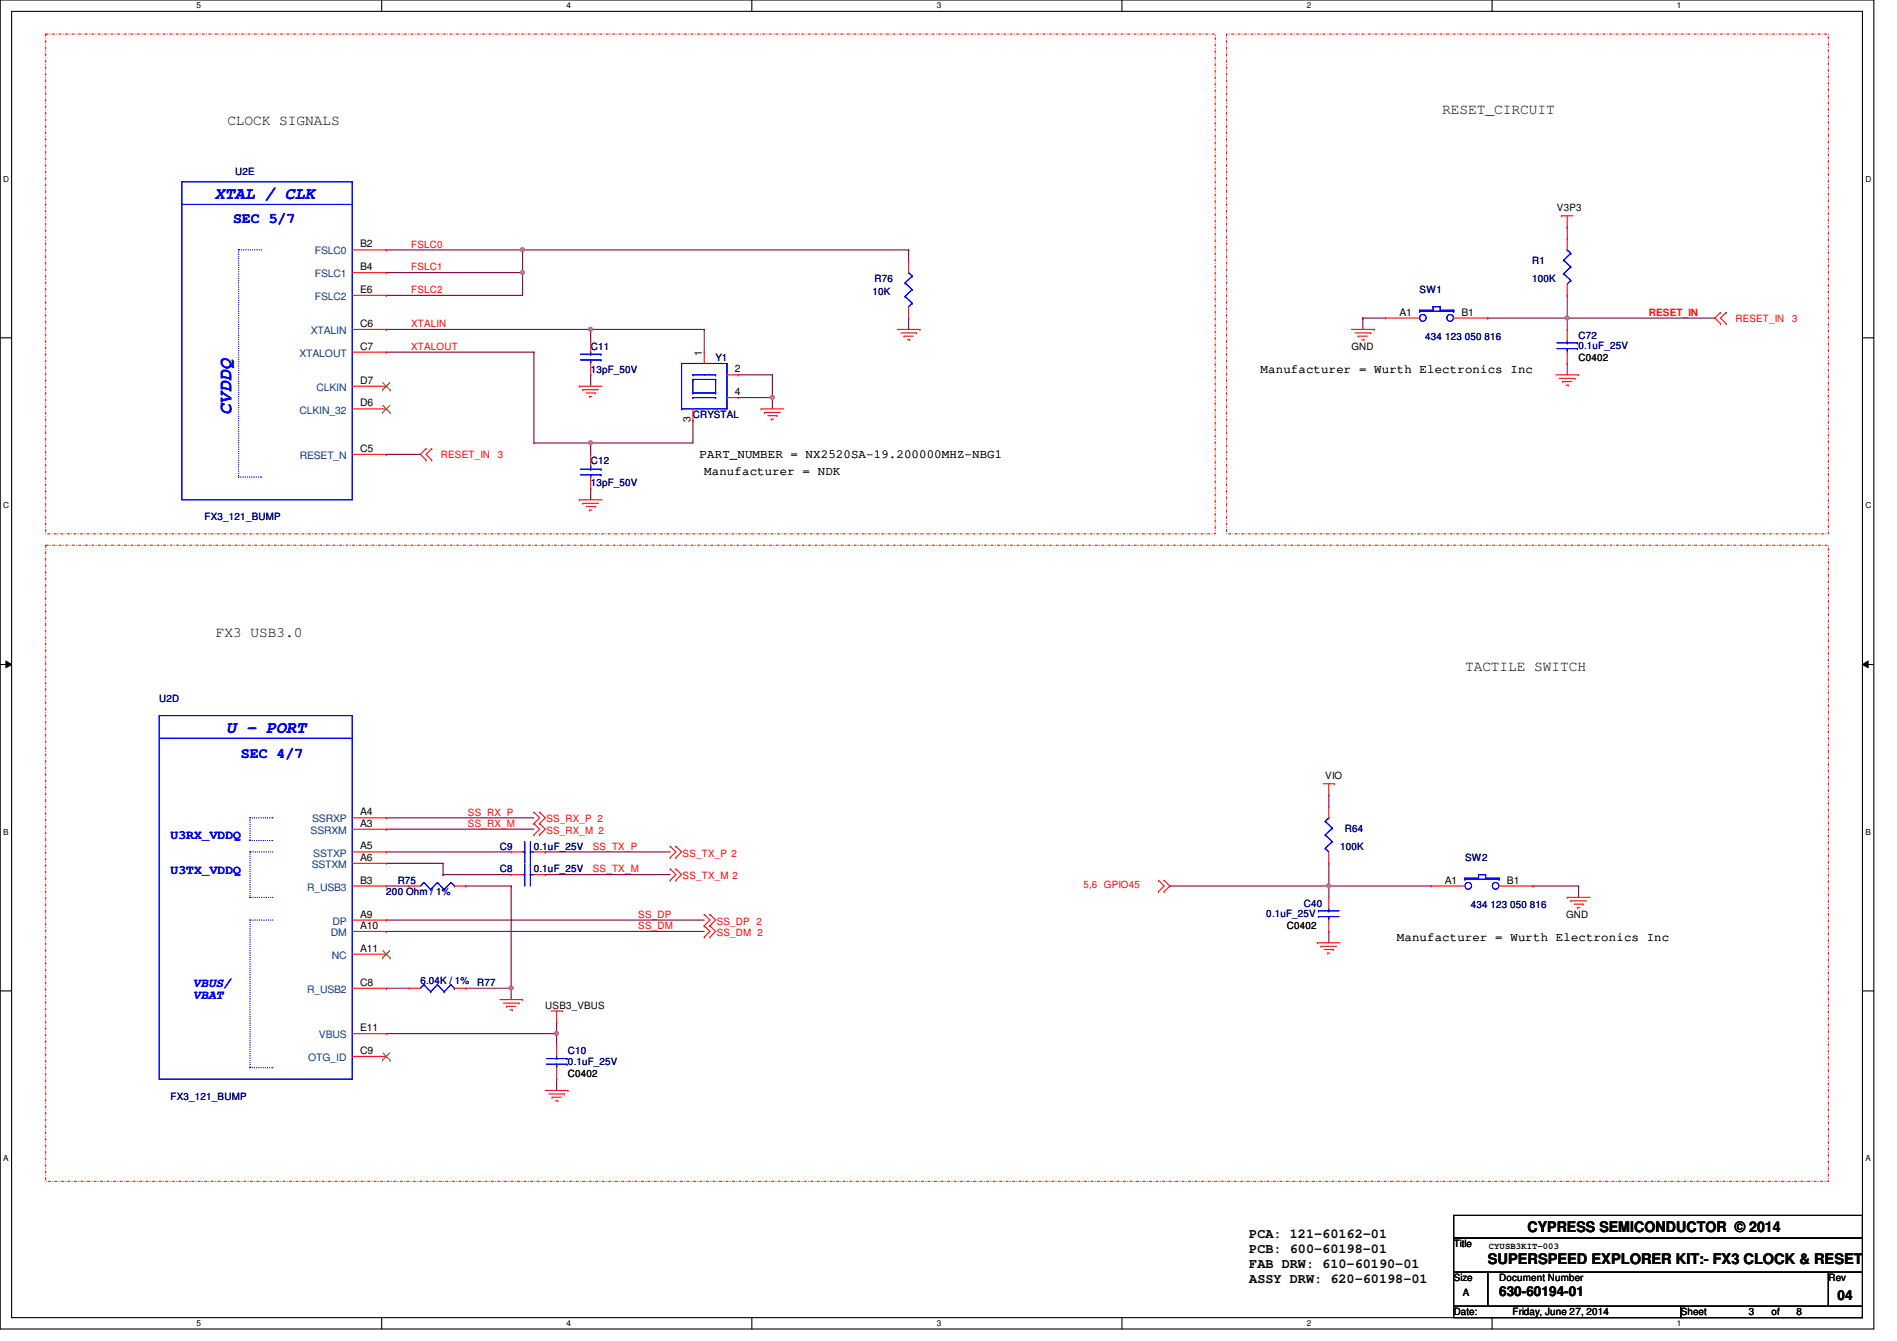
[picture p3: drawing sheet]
<svg xmlns="http://www.w3.org/2000/svg" width="297mm" height="210mm" viewBox="0 0 297 210" stroke-linecap="round" stroke-linejoin="round" font-family="sans-serif">
<path d="M0 0h293.4v208h-293.4zM1.8 1.8h289.8v204.4h-289.8z" fill="none" stroke="#000" stroke-width=".17"/>
<g fill="#fff">
<path d="M30.8 .2h.6v1.4h-.6z"/>
<path d="M30.8 206.4h.6v1.4h-.6z"/>
</g>
<path d="M59.8 0v1.8M59.8 206.2v1.8" fill="none" stroke="#000" stroke-width=".17"/>
<g fill="#fff">
<path d="M88.7 .2h.7v1.4h-.7z"/>
<path d="M88.7 206.4h.7v1.4h-.7z"/>
</g>
<path d="M117.7 0v1.8M117.7 206.2v1.8" fill="none" stroke="#000" stroke-width=".17"/>
<g fill="#fff">
<path d="M146.7 .2h.7v1.4h-.7z"/>
<path d="M146.7 206.4h.7v1.4h-.7z"/>
</g>
<path d="M175.7 0v1.8M175.7 206.2v1.8" fill="none" stroke="#000" stroke-width=".17"/>
<g fill="#fff">
<path d="M204.6 .2h.7v1.4h-.7z"/>
<path d="M204.6 206.4h.7v1.4h-.7z"/>
</g>
<path d="M233.6 0v1.8M233.6 206.2v1.8" fill="none" stroke="#000" stroke-width=".17"/>
<g fill="#fff">
<path d="M262.6 .2h.7v1.4h-.7z"/>
<path d="M262.6 206.4h.7v1.4h-.7z"/>
<path d="M.5 27.3h.9v1.4h-.9z"/>
<path d="M292.1 27.3h.9v1.4h-.9z"/>
<path d="M.5 78.4h.9v1.4h-.9z"/>
<path d="M292.1 78.4h.9v1.4h-.9z"/>
</g>
<path d="M0 52.9h1.8M291.6 52.9h1.8" fill="none" stroke="#000" stroke-width=".17"/>
<g fill="#fff">
<path d="M.5 129.5h.8v1.4h-.8z"/>
<path d="M292.1 129.5h.8v1.4h-.8z"/>
</g>
<path d="M0 104h1.8M291.6 104h1.8" fill="none" stroke="#000" stroke-width=".17"/>
<path d="M.9 103.5l.9 .5-.9 .5zM291.6 104l.9-.5v1z" fill="#000"/>
<path d="M.9 103.5l.9 .5-.9 .5zM291.6 104l.9-.5v1z" fill="none" stroke="#000" stroke-width=".16"/>
<g fill="#fff">
<path d="M.5 180.6h.8v1.4h-.8z"/>
<path d="M292.1 180.6h.8v1.4h-.8z"/>
</g>
<path d="M0 155.1h1.8M291.6 155.1h1.8" fill="none" stroke="#000" stroke-width=".17"/>
<path d="M7.2 5.3h183.1v78.3h-183.1zM192.1 5.3h94.2v78.3h-94.2zM7.2 85.3h279.1v99.6h-279.1z" fill="none" stroke="#f00" stroke-width=".17" stroke-dasharray=".3 .3 0 .3"/>
<path d="M60.5 42.7h.1M60.5 42.7h21.3M110.3 51.6h.1M110.3 51.6v3.5" fill="none" stroke="#800040" stroke-width=".17"/>
<circle cx="81.8" cy="42.6" r=".32" fill="#f0f"/>
<circle cx="81.8" cy="42.6" r=".32" fill="none" stroke="#f0f" stroke-width=".17"/>
<path d="M60.5 46.2h.1M60.5 55.1h.1M60.5 51.6h.1M60.5 46.2h21.3M60.5 55.1h23.1M60.5 51.6h32M142.3 49.8h.1M142.3 49.8v1.8" fill="none" stroke="#800040" stroke-width=".17"/>
<circle cx="92.5" cy="51.5" r=".32" fill="#f0f"/>
<circle cx="92.5" cy="51.5" r=".32" fill="none" stroke="#f0f" stroke-width=".17"/>
<g fill="none" stroke="#800040" stroke-width=".17">
<path d="M142.3 39.1h.1M142.3 39.1v1.8M83.6 55.1h.1M83.6 55.1v14.2M92.5 51.6h.1M92.5 58.7h.1M92.5 51.6v1.7M92.5 58.7v1.8M115.6 58.7h.1M115.6 58.7h5.3M120.9 58.7h.1M120.9 58.7v3.5h-5.3"/>
<path d="M83.6 69.3h.1M83.6 69.3h24.9M92.5 76.5h.1M92.5 69.3h.1M92.5 69.3v1.8M92.5 76.5v1.7M115.6 62.2h.1"/>
</g>
<circle cx="92.5" cy="69.3" r=".32" fill="#f0f"/>
<circle cx="92.5" cy="69.3" r=".32" fill="none" stroke="#f0f" stroke-width=".17"/>
<path d="M108.5 65.8h.1M108.5 65.8v3.5M120.9 62.2h.1M120.9 62.2v1.8" fill="none" stroke="#800040" stroke-width=".17"/>
<circle cx="120.9" cy="62.2" r=".32" fill="#f0f"/>
<circle cx="120.9" cy="62.2" r=".32" fill="none" stroke="#f0f" stroke-width=".17"/>
<path d="M81.8 39.1h.1M81.8 39.1h60.5M92.5 51.6h.1M92.5 51.6h17.8" fill="none" stroke="#800040" stroke-width=".17"/>
<circle cx="81.8" cy="39.1" r=".32" fill="#f0f"/>
<circle cx="81.8" cy="39.1" r=".32" fill="none" stroke="#f0f" stroke-width=".17"/>
<path d="M245.4 35.6h.1M245.4 35.6v1.7M245.4 56.9h.1M245.4 49.8h.1M245.4 49.8v1.8M245.4 56.9v1.8" fill="none" stroke="#800040" stroke-width=".17"/>
<circle cx="245.4" cy="49.8" r=".32" fill="#f0f"/>
<circle cx="245.4" cy="49.8" r=".32" fill="none" stroke="#f0f" stroke-width=".17"/>
<g fill="none" stroke="#800040" stroke-width=".17">
<path d="M213.4 49.8h.1M213.4 49.8h3.6M213.4 49.8v1.8M233 49.8h.1M233 49.8h35.5M245.4 49.8h.1M245.4 46.2h.1M245.4 46.2v3.6M60.5 129.8h.1M60.5 128h.1M60.5 133.3h.1M60.5 129.8h23.1"/>
<path d="M60.5 128h23.1M60.5 133.3h19.5M60.5 135.1h8.9M69.4 136.9h.1M69.4 135.1h.1M69.4 136.9h10.6M69.4 135.1v1.8M85.4 133.3h.1M85.4 136.9h.1M85.4 133.3h19.5M85.4 136.9h19.5M72.9 154.7h.1"/>
<path d="M72.9 154.7h7.1M80 154.7h.1M80 154.7v1.8"/>
</g>
<circle cx="80" cy="154.7" r=".32" fill="#f0f"/>
<circle cx="80" cy="154.7" r=".32" fill="none" stroke="#f0f" stroke-width=".17"/>
<g fill="none" stroke="#800040" stroke-width=".17">
<path d="M60.5 39.1h.1M60.5 39.1h21.3M81.8 39.1h.1M81.8 39.1v7.1M81.8 42.7h.1M60.5 71.1h.1M60.5 71.1h5.3M60.5 138.7h.1M60.5 138.7h3.5M72.9 138.7h.1M72.9 138.7h7.1M80 138.7h.1"/>
<path d="M80 138.7v16M60.5 154.7h.1M60.5 145.8h.1M60.5 144h.1M60.5 154.7h3.5M60.5 145.8h49.8M60.5 144h49.8M60.5 161.8h26.7M87.2 168.9h.1M87.2 161.8h.1M87.2 161.8v1.8M87.2 168.9v1.8"/>
</g>
<circle cx="87.1" cy="161.8" r=".32" fill="#f0f"/>
<circle cx="87.1" cy="161.8" r=".32" fill="none" stroke="#f0f" stroke-width=".17"/>
<path d="M183.2 138.7h.1M183.2 138.7h24.9M208.1 124.5h.1M208.1 138.7h.1M208.1 124.5v1.7M208.1 138.7v1.8M208.1 145.8h.1M208.1 145.8v1.8M87.2 160h.1M87.2 160v1.8" fill="none" stroke="#800040" stroke-width=".17"/>
<circle cx="208" cy="138.7" r=".32" fill="#f0f"/>
<circle cx="208" cy="138.7" r=".32" fill="none" stroke="#f0f" stroke-width=".17"/>
<path d="M208.1 135.1h.1M208.1 138.7h.1M208.1 135.1v3.6M208.1 138.7h16M240.1 138.7h.1M240.1 138.7h7.1M247.2 138.7h.1M247.2 138.7v1.8" fill="none" stroke="#800040" stroke-width=".17"/>
<g fill="none" stroke="#f00" stroke-width=".17">
<path d="M55.2 39.1h5.3M60.5 39.1h.1M244.5 33.8h.1M244.5 33.8h1.8M245.4 35.6h.1M245.4 37.3h.1M245.4 33.8v1.8M245.4 37.3v1.8M55.2 51.6h5.3M55.2 42.7h5.3M55.2 46.2h5.3M55.2 55.1h5.3"/>
<path d="M60.5 42.7h.1M60.5 46.2h.1M60.5 51.6h.1M60.5 55.1h.1M92.5 53.3h.1M92.5 58.7h.1M92.5 53.3v1.8M92.5 56.9v1.8M110.3 55.1h.1M110.3 55.1v1.8M113.8 58.7h1.8M115.6 58.7h.1"/>
<path d="M140.5 51.6h3.6M141.1 52.1h2.4M141.6 52.6h.1M141.6 52.6h1.4M142.1 53.2h.3M142.3 49.8h.1M142.3 40.9h.1M142.3 40.9v1.8M142.3 48v1.8M142.4 53.2h.1M143.5 52.1h.1M144.1 51.6h.1"/>
<path d="M211.6 51.6h3.6M212.2 52.1h2.4M212.7 52.6h.1M212.7 52.6h1.4M213.2 53.2h.4M213.6 53.2h.1M214.6 52.1h.1M215.2 51.6h.1M217 49.8h.1M217 49.8h5.3M227.6 49.8h5.4M233 49.8h.1"/>
<path d="M243.6 58.7h3.6M244.2 59.2h2.4M244.7 59.7h.1M244.7 59.7h1.4M245.4 51.6h.1M245.4 56.9h.1M245.4 46.2h.1M245.4 44.4v1.8M245.4 51.6v1.7M245.4 55.1v1.8M246.6 59.2h.1M247.2 58.7h.1"/>
<path d="M269.4 50.7h.1M269.4 48.9h.1M269.4 48.9l-.9 .9 .9 .9M270.3 48.9h.1M270.3 50.7h.1M270.3 48.9l-.9 .9 .9 .9M55.2 60.5h5.3M55.2 64h5.3M55.2 71.1h5.3M60.5 60.5h.1M60.5 64h.1M60.5 71.1h.1"/>
<path d="M66.7 70.2h.1M66.7 72h.1M66.7 70.2l-.9 .9 .9 .9M67.6 72h.1M67.6 70.2h.1M67.6 70.2l-.9 .9 .9 .9M90.7 60.5h.1M90.7 78.2h.1M90.7 60.5h3.6M90.7 78.2h3.6M91.3 61h.1M91.3 78.8h.1"/>
<path d="M91.3 61h2.4M91.3 78.8h2.4M91.8 61.5h1.4M91.8 79.3h1.4M92.3 62.1h.1M92.3 79.8h.1M92.3 62.1h.4M92.3 79.8h.4M92.5 76.5h.1M92.5 71.1h.1M92.5 71.1v1.8M92.5 74.7v1.8"/>
<path d="M93.2 61.5h.1M93.2 79.3h.1M108.5 65.8h.1M108.5 64v1.8M113.8 62.2h1.8M115.6 62.2h.1M119.2 64h.1M119.2 64h3.5M119.7 64.6h.1M119.7 64.6h2.5M120.2 65.1h1.5M120.8 65.6h.1"/>
<path d="M120.8 65.6h.3M121.7 65.1h.1M245.2 60.3h.4M245.6 60.3h.1M55.2 138.7h5.3M55.2 133.3h5.3M55.2 129.8h5.3M55.2 128h5.3M55.2 135.1h5.3M60.5 138.7h.1M60.5 129.8h.1M60.5 128h.1"/>
<path d="M60.5 135.1h.1M60.5 133.3h.1M64 138.7h.1M64 138.7h1.8M71.2 138.7h1.7M72.9 138.7h.1M80 133.3h.1M80 136.9h.1M80 133.3h1.8M80 136.9h1.8M83.6 127.1h.1M83.6 128.9h.1"/>
<path d="M83.6 130.7h.1M83.6 127.1l.9 .9-.9 .9M83.6 128.9l.9 .9-.9 .9M83.6 133.3h1.8M83.6 136.9h1.8M84.5 127.1h.1M84.5 128.9h.1M84.5 130.7h.1M84.5 127.1l.9 .9-.9 .9M84.5 128.9l.9 .9-.9 .9M85.4 133.3h.1M85.4 136.9h.1"/>
<path d="M104.9 136h.1M104.9 137.8h.1M104.9 132.5h.1M104.9 134.2h.1M104.9 136l.9 .9-.9 .9M104.9 132.5l.9 .8-.9 .9M105.8 136h.1M105.8 137.8h.1M105.8 132.5h.1M105.8 134.2h.1M105.8 136l.9 .9-.9 .9M105.8 132.5l.9 .8-.9 .9"/>
<path d="M181.4 137.8h.1M181.4 139.6h.1M181.4 137.8l.9 .9-.9 .9M182.3 139.6h.1M182.3 137.8h.1M182.3 137.8l.9 .9-.9 .9M207.2 122.7h1.8M208.1 124.5h.1M208.1 135.1h.1M208.1 126.2h.1M208.1 122.7v1.8M208.1 126.2v1.8"/>
<path d="M208.1 133.3v1.8M209 122.7h.1M224.1 138.7h.1M224.1 138.7h5.3M234.7 138.7h5.4M240.1 138.7h.1M55.2 154.7h5.3M55.2 144h5.3M55.2 145.8h5.3M55.2 149.4h5.3M60.5 144h.1M60.5 154.7h.1"/>
<path d="M60.5 145.8h.1M60.5 149.4h.1M64 154.7h.1M64 154.7h1.8M71.2 154.7h1.7M72.9 154.7h.1M78.3 156.5h3.5M78.8 157h2.5M79.3 157.5h.1M79.3 157.5h1.5M79.9 158.1h.3M80.2 158.1h.1"/>
<path d="M81.3 157h.1M81.8 156.5h.1M86.3 158.2h1.7M87.2 158.2v1.8M88 158.2h.1M110.3 144.9h.1M110.3 146.7h.1M110.3 143.1h.1M110.3 144.9l.9 .9-.9 .9M110.3 143.1l.9 .9-.9 .9M111.2 144.9h.1M111.2 146.7h.1"/>
<path d="M111.2 143.1h.1M111.2 144.9l.9 .9-.9 .9M111.2 143.1l.9 .9-.9 .9M206.3 147.6h.1M206.3 147.6h3.5M206.8 148.1h.1M206.8 148.1h2.5M207.3 148.6h1.5M207.9 149.2h.1M207.9 149.2h.3M208.1 140.5h.1M208.1 145.8h.1"/>
<path d="M208.1 140.5v1.7M208.1 144v1.8M208.8 148.6h.1M245.4 140.5h.1M245.4 140.5h3.6M246 141h.1M246 141h2.4M246.5 141.5h1.4M247 142.1h.1M247 142.1h.3M247.9 141.5h.1M55.2 165.4h5.3"/>
<path d="M55.2 161.8h5.3M60.5 165.4h.1M60.5 161.8h.1M85.4 170.7h3.5M85.9 171.2h2.5M86.4 171.7h.1M86.4 171.7h1.5M87 172.3h.3M87.2 160h.1M87.2 163.6h.1M87.2 168.9h.1M87.2 163.6v1.8"/>
<path d="M87.2 167.1v1.8M87.3 172.3h.1M88.4 171.2h.1M88.9 170.7h.1"/>
</g>
<path d="M227.6 190.2h64v3.6h-64zM227.6 193.8h64v5.3h-64zM227.6 199.1h5.4v5.4h-5.4zM233 199.1h53.3v5.4h-53.3zM286.3 199.1h5.3v5.4h-5.3zM227.6 204.5h35.6v1.7h-35.6zM263.2 204.5h28.4v1.7h-28.4z" fill="none" stroke="#000" stroke-width=".17"/>
<g fill="none" stroke="#00f" stroke-width=".17">
<path d="M28.5 28.4h26.7v49.8h-26.7zM28.5 32h26.7M55.2 32h.1M245.4 39.1h.1M245.4 39.1l.6 .6M246 39.7h.1M246 39.7l-1.1 1M90.9 56.3h3.2M90.9 55.5h3.2M92.5 55.5h.1M92.5 56.3h.1M92.5 55.1v.4"/>
<path d="M92.5 56.3v.6M94.1 56.3h.1M94.1 55.5h.1M106.7 56.9h.1M106.7 56.9h7.1M106.7 56.9v7.1M108.5 59.4h.1M108.5 58.7h.1M108.5 58.7h3.6M108.5 59.4h3.6M108.5 59.4v2.1M112.1 58.7h.1"/>
<path d="M112.1 59.4h.1M112.1 59.4v2.1M113.8 56.9h.1M113.8 56.9v7.1h-7.1M141.7 46.4h.1M141.7 44.3h.1M141.7 46.4l1.1 1.1M141.7 44.3l1.1 1M142.3 42.7h.1M142.3 42.7l.5 .5M142.8 47.5h.1M142.8 45.3h.1"/>
<path d="M142.8 43.2h.1M142.8 47.5l-.5 .5M142.8 45.3l-1.1 1.1M142.8 43.2l-1.1 1.1M222.3 48.6h.1M222.3 48.7h.1M222.3 48.7h5.3M222.3 48.6h2.1M222.3 48.6v.1M224.4 48h.1M224.4 48.6h.1M224.4 48h1.1"/>
<path d="M224.4 48v.6M225.5 48.6h.1M225.5 48h.1M225.5 48.6h2.1M225.5 48v.6M227.6 48.7h.1M227.6 48.6h.1M227.6 48.6v.1M243.8 54.6h3.2M243.8 53.7h3.2M244.9 42.8h.1M244.9 40.7h.1"/>
<path d="M244.9 42.8l1.1 1.1M244.9 40.7l1.1 1.1M245.4 53.7h.1M245.4 54.6h.1M245.4 53.3v.4M245.4 54.6v.5M246 43.9h.1M246 41.8h.1M246 43.9l-.6 .5M246 41.8l-1.1 1M247 54.6h.1M247 53.7h.1"/>
<path d="M90.9 73.4h3.2M90.9 74.3h3.2M92.5 74.3h.1M92.5 73.4h.1M92.5 72.9v.5M92.5 74.3v.4M94.1 73.4h.1M94.1 74.3h.1M106.7 64h.1M108.5 61.5h.1M108.5 62.2h.1M108.5 61.5h3.6"/>
<path d="M108.5 62.2h3.6M112.1 61.5h.1M112.1 62.2h.1M24.9 112h30.3v56.9h-30.3zM24.9 115.6h30.3M55.2 115.6h.1M66.4 138.1h.1M66.4 138.1l-.6 .6M66.4 138.1l1 1.1M67.4 139.2h.1M68.5 138.1h.1M68.5 138.1l-1.1 1.1"/>
<path d="M68.5 138.1l1 1.1M69.5 139.2h.1M70.6 138.1h.1M70.6 138.1l-1.1 1.1M70.6 138.1l.6 .6M71.2 138.7h.1M81.8 136.9h.4M81.8 133.3h.4M82.2 133.3h.1M82.2 135h.1M82.2 136.9h.1M82.2 138.5h.1"/>
<path d="M82.2 131.7v3.3M82.2 135.3v3.2M83.1 135h.1M83.1 133.3h.1M83.1 138.5h.1M83.1 136.9h.1M83.1 136.9h.5M83.1 133.3h.5M83.1 131.7v3.3M83.1 135.3v3.2M207.5 132.8h.1M207.5 130.7h.1"/>
<path d="M207.5 128.6h.1M207.5 132.8l.6 .5M207.5 130.7l1.1 1M207.5 128.6l1.1 1M208.1 128h.1M208.1 128l-.6 .6M208.6 131.7h.1M208.6 129.6h.1M208.6 131.7l-1.1 1.1M208.6 129.6l-1.1 1.1M229.4 137.5h.1M229.4 137.6h.1"/>
<path d="M229.4 137.6h5.3M229.4 137.5h2.1M229.4 137.5v.1M231.5 136.9h.1M231.5 137.5h.1M231.5 136.9h1.1M231.5 136.9v.6M232.6 137.5h.1M232.6 136.9h.1M232.6 137.5h2.1M232.6 136.9v.6M234.7 137.6h.1"/>
<path d="M234.7 137.5h.1M234.7 137.5v.1M66.4 154.1h.1M66.4 154.1l-.6 .6M66.4 154.1l1 1.1M67.4 155.2h.1M68.5 154.1h.1M68.5 154.1l-1.1 1.1M68.5 154.1l1 1.1M69.5 155.2h.1M70.6 154.1h.1M70.6 154.1l-1.1 1.1"/>
<path d="M70.6 154.1l.6 .6M71.2 154.7h.1M206.5 143.5h.1M206.5 142.6h.1M206.5 143.5h3.2M206.5 142.6h3.2M208.1 142.6h.1M208.1 143.5h.1M208.1 142.2v.4M208.1 143.5v.5M85.6 166.6h3.2M85.6 165.7h3.2"/>
<path d="M87.2 165.7h.1M87.2 166.6h.1M87.2 165.4v.3M87.2 166.6v.5M88.8 166.6h.1M88.8 165.7h.1"/>
<circle cx="222.8" cy="49.8" r=".52"/>
<circle cx="227.1" cy="49.8" r=".52"/>
<circle cx="229.9" cy="138.7" r=".52"/>
<circle cx="234.2" cy="138.7" r=".52"/>
</g>
<g fill="none" stroke="#00f" stroke-width=".17" stroke-dasharray="0 .3">
<path d="M37.4 39.1h.1M37.4 39.1v35.6M40.9 39.1h-3.5M37.4 74.7h.1M37.4 74.7h3.5M40.9 74.7h.1M39.2 133.3h.1M39.2 133.3v7.2M39.2 131.6h3.5M39.2 128h3.5M39.2 128v3.6M39.2 131.6h.1"/>
<path d="M42.7 133.3h-3.5M42.7 131.6h.1M42.7 128h.1M39.2 140.5h.1M39.2 144v23.1M39.2 144h.1M42.7 140.5h-3.5M42.7 144h-3.5M39.2 167.1h3.5M39.2 167.1h.1M42.7 167.1h.1"/>
</g>
<g fill="none" stroke="#804000" stroke-width=".16">
<path d="M59.9 59.9l1.2 1.1M61 59.9l-1.1 1.1M59.9 61h.1M59.9 64.6h.1M59.9 63.5l1.2 1.1M61 63.5l-1.1 1.1M61.1 61h.1M61.1 64.6h.1M59.9 149.9h.1M59.9 148.8l1.2 1.1M61 148.8l-1.1 1.1M61.1 149.9h.1"/>
<path d="M59.9 165.9h.1M59.9 164.8l1.2 1.1M61 164.8l-1.1 1.1M61.1 165.9h.1"/>
</g>
<circle cx="81.8" cy="42.6" r=".32" fill="#f0f"/>
<circle cx="81.8" cy="42.6" r=".32" fill="none" stroke="#f0f" stroke-width=".17"/>
<circle cx="92.5" cy="51.5" r=".32" fill="#f0f"/>
<circle cx="92.5" cy="51.5" r=".32" fill="none" stroke="#f0f" stroke-width=".17"/>
<circle cx="92.5" cy="69.3" r=".32" fill="#f0f"/>
<circle cx="92.5" cy="69.3" r=".32" fill="none" stroke="#f0f" stroke-width=".17"/>
<circle cx="120.9" cy="62.2" r=".32" fill="#f0f"/>
<circle cx="120.9" cy="62.2" r=".32" fill="none" stroke="#f0f" stroke-width=".17"/>
<circle cx="81.8" cy="39.1" r=".32" fill="#f0f"/>
<circle cx="81.8" cy="39.1" r=".32" fill="none" stroke="#f0f" stroke-width=".17"/>
<circle cx="245.4" cy="49.8" r=".32" fill="#f0f"/>
<circle cx="245.4" cy="49.8" r=".32" fill="none" stroke="#f0f" stroke-width=".17"/>
<circle cx="80" cy="154.7" r=".32" fill="#f0f"/>
<circle cx="80" cy="154.7" r=".32" fill="none" stroke="#f0f" stroke-width=".17"/>
<circle cx="87.1" cy="161.8" r=".32" fill="#f0f"/>
<circle cx="87.1" cy="161.8" r=".32" fill="none" stroke="#f0f" stroke-width=".17"/>
<circle cx="208" cy="138.7" r=".32" fill="#f0f"/>
<circle cx="208" cy="138.7" r=".32" fill="none" stroke="#f0f" stroke-width=".17"/>
<text font-size="2.8" fill="#00f" x="36.2" y="64.9" transform="rotate(-90 36.2 64.9)">CVDDQ</text>
<g font-size="2.6" fill="#00f">
<text x="33.7" y="31.2">XTAL / CLK</text>
<text x="35.4" y="114.8">U - PORT</text>
</g>
<g font-size="2.3">
<text x="225.8" y="17.9">RESET_CIRCUIT</text>
<text x="35.6" y="19.6">CLOCK SIGNALS</text>
<text x="33.8" y="99.7">FX3 USB3.0</text>
<text x="229.4" y="105">TACTILE SWITCH</text>
<text x="233" y="197.9">SUPERSPEED EXPLORER KIT:- FX3 CLOCK &amp; RESET</text>
<text x="239.2" y="192.9">CYPRESS SEMICONDUCTOR © 2014</text>
</g>
<g font-size="2.3" fill="#00f">
<text x="36.5" y="34.9">SEC 5/7</text>
<text x="37.7" y="118.7">SEC 4/7</text>
</g>
<g font-size="2.1">
<text x="195.6" y="193.8">PCA: 121-60162-01</text>
<text x="195.6" y="196.1">PCB: 600-60198-01</text>
<text x="195.6" y="198.5">FAB DRW: 610-60190-01</text>
<text x="195.6" y="200.9">ASSY DRW: 620-60198-01</text>
<text x="234.7" y="202.9">630-60194-01</text>
<text x="287.7" y="203.5">04</text>
</g>
<g font-size="1.9">
<text x="197.4" y="58.4">Manufacturer = Wurth Electronics Inc</text>
<text x="109.6" y="71.8">PART_NUMBER = NX2520SA-19.200000MHZ-NBG1</text>
<text x="110.3" y="74.4">Manufacturer = NDK</text>
<text x="218.7" y="147.3">Manufacturer = Wurth Electronics Inc</text>
</g>
<g font-size="1.9" fill="#00f">
<text x="26.7" y="131.4">U3RX_VDDQ</text>
<text x="26.7" y="136.7">U3TX_VDDQ</text>
<text x="30.3" y="154.6">VBUS/</text>
<text x="30.3" y="156.3">VBAT</text>
</g>
<g font-size="1.6" fill="#000080">
<text x="36.8" y="27.4">U2E</text>
<text x="239.9" y="41.3">R1</text>
<text x="136.6" y="46.2">10K</text>
<text x="136.9" y="44.1">R76</text>
<text x="222.3" y="45.9">SW1</text>
<text x="239.9" y="44.1">100K</text>
<text x="223.2" y="53.2">434 123 050 816</text>
<text x="247.2" y="53">C72</text>
<text x="92.5" y="54.8">C11</text>
<text x="92.5" y="58.3">13pF_50V</text>
<text x="112.1" y="56.6">Y1</text>
<text x="247.2" y="54.6">0.1uF_25V</text>
<text x="108.5" y="65.4">CRYSTAL</text>
<text x="92.5" y="72.6">C12</text>
<text x="92.5" y="76.1">13pF_50V</text>
<text x="32" y="81.4">FX3_121_BUMP</text>
<text x="24.9" y="109.9">U2D</text>
<text x="210.6" y="130.2">R64</text>
<text x="78.3" y="133">C9</text>
<text x="78.3" y="136.6">C8</text>
<text x="83.6" y="133">0.1uF_25V</text>
<text x="83.6" y="136.6">0.1uF_25V</text>
<text x="209.8" y="133">100K</text>
<text x="229.4" y="134.8">SW2</text>
<text x="60.5" y="140.1">200 Ohm / 1%</text>
<text x="62.3" y="138.3">R75</text>
<text x="198.3" y="143.5">0.1uF_25V</text>
<text x="204.2" y="141.9">C40</text>
<text x="230.3" y="142.1">434 123 050 816</text>
<text x="65.8" y="154">6.04K / 1%</text>
<text x="74.7" y="154.3">R77</text>
<text x="88.9" y="165">C10</text>
<text x="88.9" y="166.6">0.1uF_25V</text>
<text x="26.7" y="172.1">FX3_121_BUMP</text>
</g>
<g font-size="1.6">
<text x="243.8" y="33.1">V3P3</text>
<text x="56.4" y="38.7">B2</text>
<text x="56.4" y="42.3">B4</text>
<text x="56.4" y="45.8">E6</text>
<text x="56.4" y="51.2">C6</text>
<text x="219.1" y="49.4">A1</text>
<text x="228.9" y="49.4">B1</text>
<text x="56.4" y="54.7">C7</text>
<text x="109.9" y="55.7" transform="rotate(-90 109.9 55.7)">1</text>
<text x="115.1" y="58.3">2</text>
<text x="211.6" y="54.8">GND</text>
<text x="247.2" y="56.6">C0402</text>
<text x="56.4" y="60.1">D7</text>
<text x="56.4" y="63.6">D6</text>
<text x="115.1" y="61.8">4</text>
<text x="56.4" y="70.7">C5</text>
<text x="108.1" y="66.1" transform="rotate(-90 108.1 66.1)">3</text>
<text x="207.5" y="122">VIO</text>
<text x="56.4" y="129.4">A3</text>
<text x="56.4" y="127.6">A4</text>
<text x="56.4" y="134.7">A6</text>
<text x="56.4" y="133">A5</text>
<text x="56.4" y="143.6">A9</text>
<text x="56.4" y="138.3">B3</text>
<text x="226.2" y="138.3">A1</text>
<text x="236" y="138.3">B1</text>
<text x="245.2" y="143.7">GND</text>
<text x="56.4" y="145.4">A10</text>
<text x="56.4" y="149">A11</text>
<text x="201.5" y="145.5">C0402</text>
<text x="56.4" y="154.3">C8</text>
<text x="56.4" y="161.4">E11</text>
<text x="85.4" y="157.9">USB3_VBUS</text>
<text x="56.4" y="165">C9</text>
<text x="88.9" y="168.6">C0402</text>
<text x="227.6" y="195.2">Title</text>
<text x="227.6" y="200.6">Size</text>
<text x="229.1" y="202.9">A</text>
<text x="234.7" y="200.6">Document Number</text>
<text x="286.3" y="200.6">Rev</text>
<text x="227.6" y="205.9">Date:</text>
<text x="236.9" y="205.9">Friday, June 27, 2014</text>
<text x="263.2" y="205.9">Sheet</text>
<text x="273.9" y="205.9">3</text>
<text x="277.4" y="205.9">of</text>
<text x="281.3" y="205.9">8</text>
</g>
<g font-size="1.6" fill="#004080">
<text x="49.3" y="39.8">FSLC0</text>
<text x="49.3" y="43.4">FSLC1</text>
<text x="49.3" y="46.9">FSLC2</text>
<text x="48.7" y="52.3">XTALIN</text>
<text x="46.9" y="55.8">XTALOUT</text>
<text x="46.9" y="64.7">CLKIN_32</text>
<text x="49.6" y="61.2">CLKIN</text>
<text x="46.9" y="71.8">RESET_N</text>
<text x="48.6" y="130.5">SSRXM</text>
<text x="48.9" y="128.7">SSRXP</text>
<text x="48.8" y="135.8">SSTXM</text>
<text x="49.1" y="134.1">SSTXP</text>
<text x="48.1" y="139.4">R_USB3</text>
<text x="51.8" y="146.5">DM</text>
<text x="52.1" y="144.7">DP</text>
<text x="48.1" y="155.4">R_USB2</text>
<text x="52" y="150.1">NC</text>
<text x="48.3" y="166.1">OTG_ID</text>
<text x="49.9" y="162.5">VBUS</text>
</g>
<g font-size="1.6" fill="#f00">
<text x="64.4" y="38.8">FSLC0</text>
<text x="64.4" y="42.3">FSLC1</text>
<text x="64.4" y="45.9">FSLC2</text>
<text x="64.4" y="51.2">XTALIN</text>
<text x="258.2" y="49.4">RESET_IN</text>
<text x="271.7" y="50.3">RESET_IN</text>
<text x="280.6" y="50.3">3</text>
<text x="64.4" y="54.8">XTALOUT</text>
<text x="69" y="71.7">RESET_IN</text>
<text x="77.9" y="71.7">3</text>
<text x="73.3" y="129.5">SS_RX_M</text>
<text x="73.3" y="127.7">SS_RX_P</text>
<text x="85.6" y="128.7">SS_RX_P 2</text>
<text x="85.6" y="130.5">SS_RX_M 2</text>
<text x="92.8" y="133">SS_TX_P</text>
<text x="92.8" y="136.6">SS_TX_M</text>
<text x="106.9" y="137.6">SS_TX_M 2</text>
<text x="106.9" y="134.1">SS_TX_P 2</text>
<text x="99.9" y="143.7">SS_DP</text>
<text x="169.7" y="139.1">5,6 GPIO45</text>
<text x="99.9" y="145.5">SS_DM</text>
<text x="112.2" y="146.5">SS_DM 2</text>
<text x="112.2" y="144.7">SS_DP 2</text>
</g>
<text font-size="1.4" x="233.1" y="195.5">CYUSB3KIT-003</text>
<g font-size="1.3">
<text x="30.8" y="1.3">5</text>
<text x="88.7" y="1.3">4</text>
<text x="146.7" y="1.3">3</text>
<text x="204.6" y="1.3">2</text>
<text x="262.6" y="1.3">1</text>
<text x=".5" y="28.4">D</text>
<text x="292.1" y="28.4">D</text>
<text x=".5" y="79.5">C</text>
<text x="292.1" y="79.5">C</text>
<text x=".5" y="130.7">B</text>
<text x="292.1" y="130.7">B</text>
<text x=".5" y="181.8">A</text>
<text x="292.1" y="181.8">A</text>
<text x="30.8" y="207.6">5</text>
<text x="88.7" y="207.6">4</text>
<text x="146.7" y="207.6">3</text>
<text x="204.6" y="207.6">2</text>
<text x="262.6" y="207.6">1</text>
</g>
</svg>
